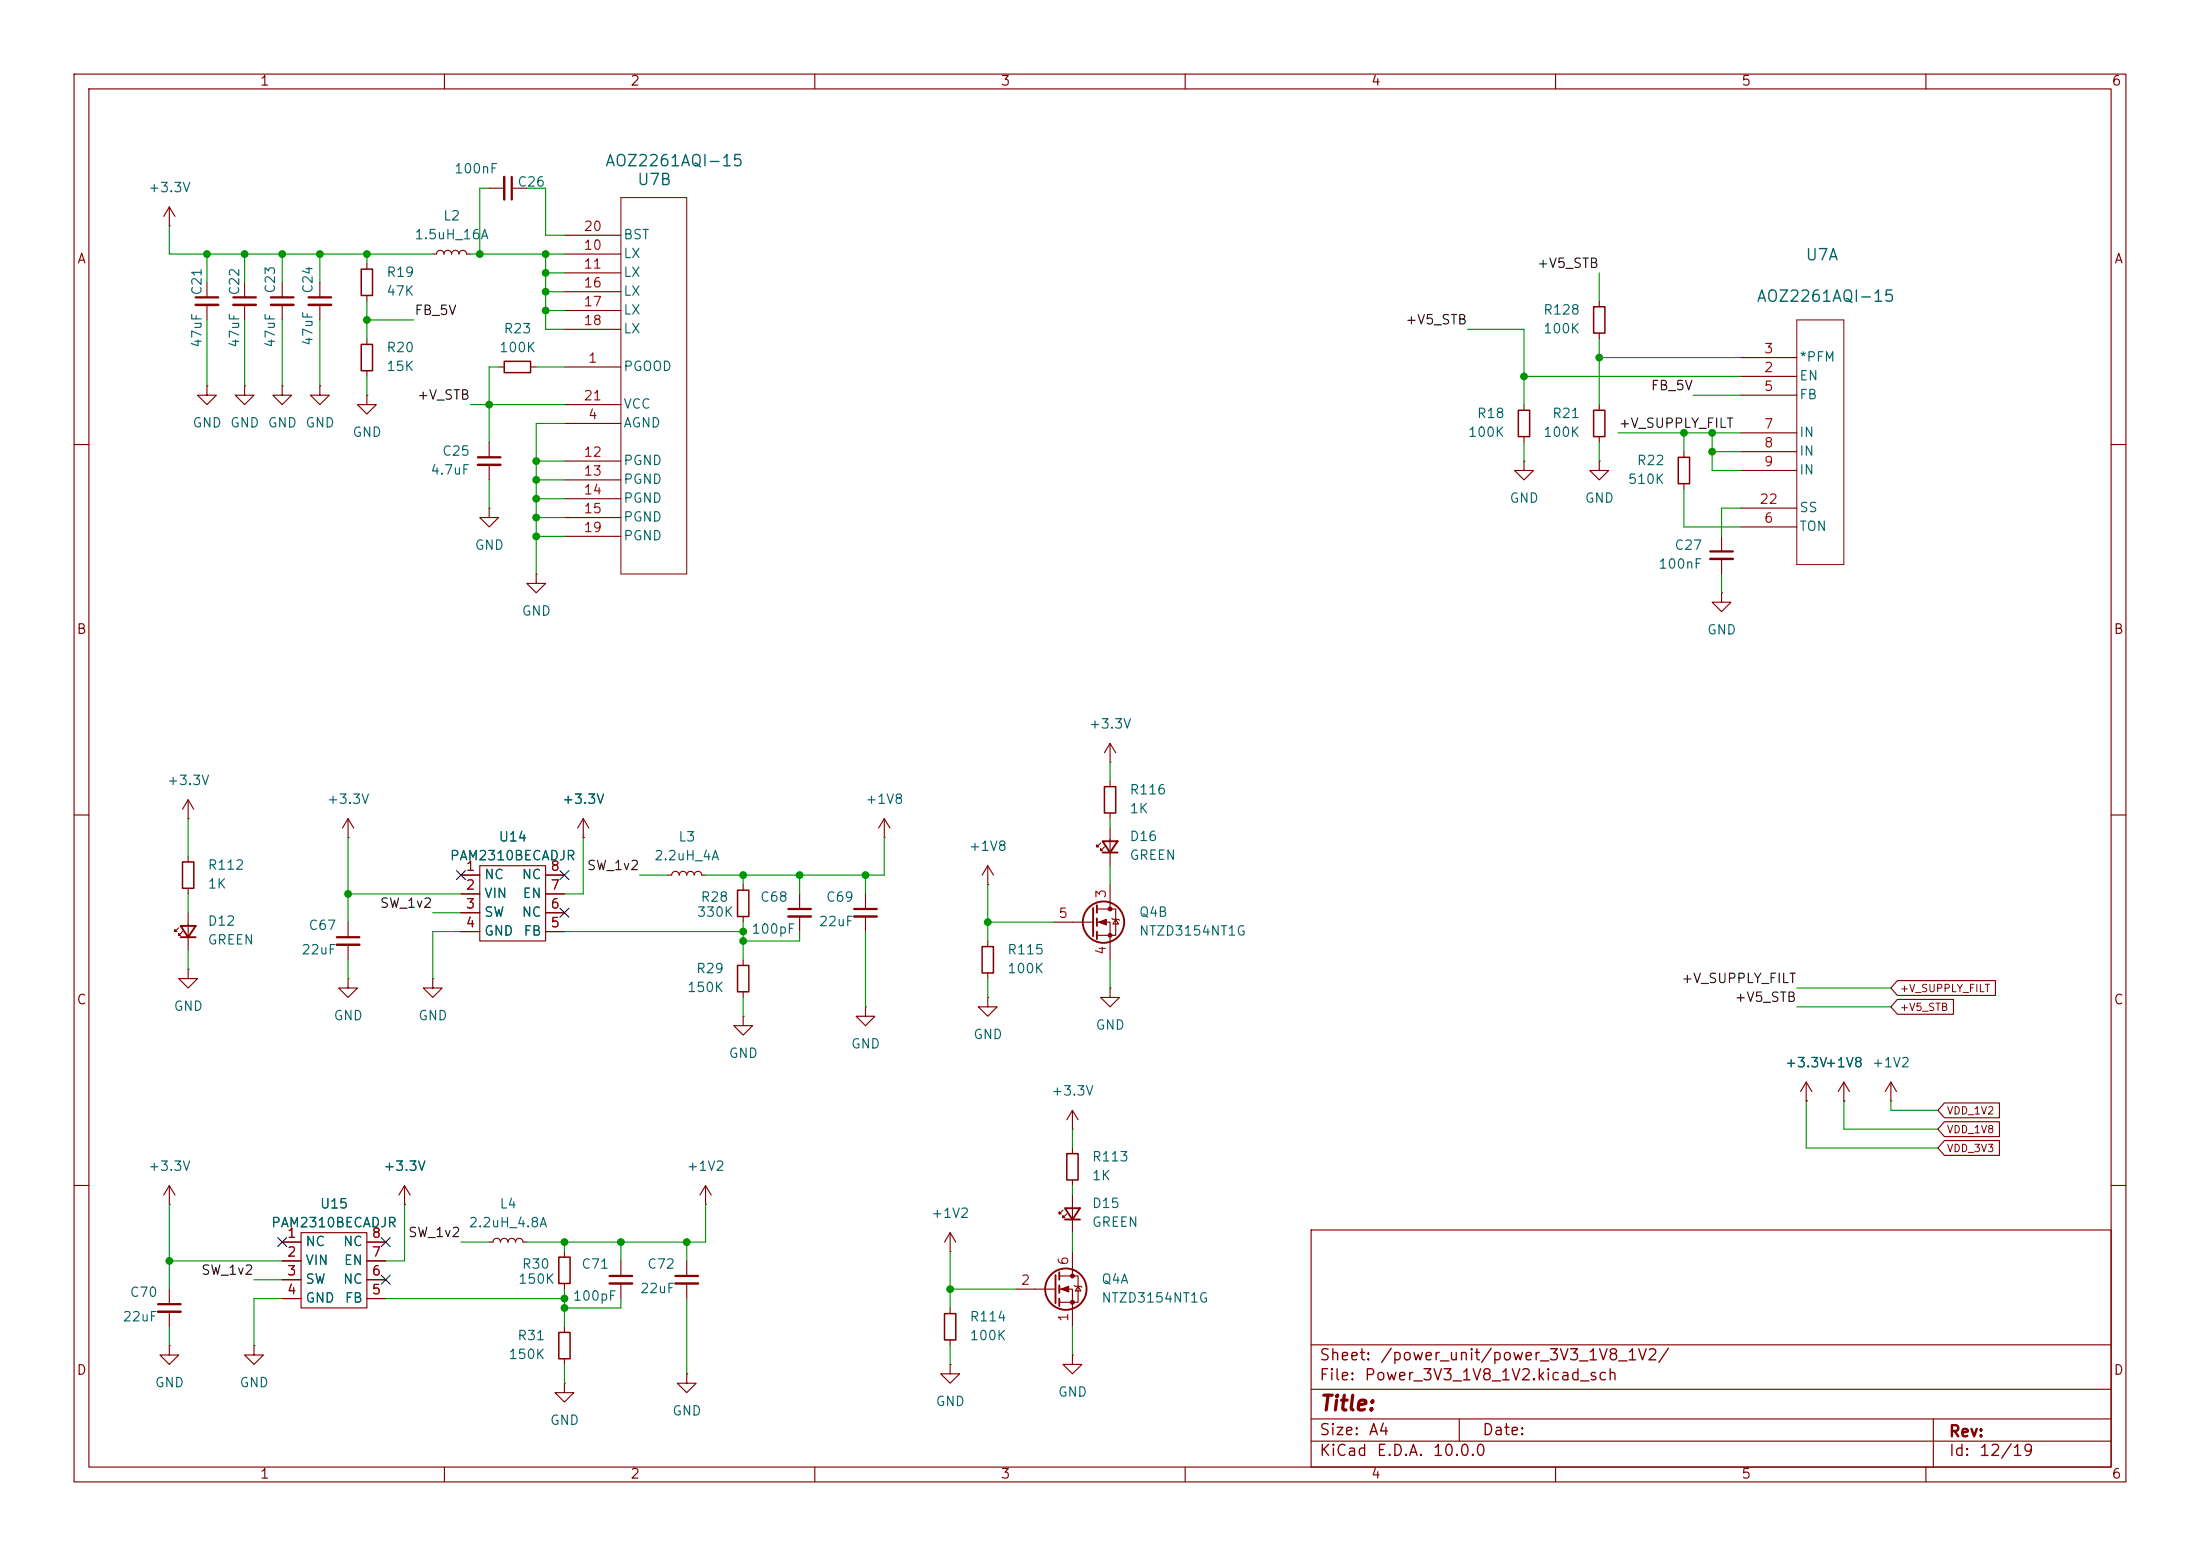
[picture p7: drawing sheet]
<svg xmlns="http://www.w3.org/2000/svg" width="297mm" height="210mm" viewBox="0 0 297 210" stroke-linecap="round" stroke-linejoin="round" font-family="sans-serif">
<g fill="none" stroke="#840000" stroke-width=".15">
<path d="M10 10h277v190h-277zM12 12h273v186h-273zM60 10v2M110 10v2M160 10v2M210 10v2M260 10v2M22.9 30.5h.1M22.9 27.9v2.6M22.9 27.9l-.8 1.3M22.9 27.9l.7 1.3M27.9 38.1v2"/>
<path d="M33 38.1v2M38.1 38.1v2M43.2 38.1v2M49.5 35.6v.7M49.5 39.9v.7M58.4 34.3h.5a.51 .51 0 0 1 .5-.5 .51 .51 0 0 1 .5 .5 .51 .51 0 0 1 .6-.5 .51 .51 0 0 1 .5 .5 .51 .51 0 0 1 .5-.5 .51 .51 0 0 1 .5 .5 .51 .51 0 0 1 .5-.5 .51 .51 0 0 1 .5 .5h.5M66 25.4h2.1M69.1 25.4h2M76.2 34.3h7.6M76.2 36.8h7.6M76.2 39.4h7.6M76.2 31.8h7.6"/>
<path d="M27.9 52.1v1.2h1.3l-1.3 1.3-1.2-1.3h1.2M27.9 52.1h.1M27.9 41.1v2.1M33 52.1v1.2h1.3l-1.3 1.3-1.3-1.3h1.3M33 52.1h.1M33 41.1v2.1M38.1 52.1v1.2h1.3l-1.3 1.3-1.3-1.3h1.3M38.1 52.1h.1M38.1 41.1v2.1M43.2 52.1v1.2h1.2l-1.2 1.3-1.3-1.3h1.3M43.2 52.1h.1M43.2 41.1v2.1"/>
<path d="M49.5 53.3v1.3h1.3l-1.3 1.3-1.2-1.3h1.2M49.5 53.3h.1M49.5 45.7v.8M49.5 50v.8M66 59.7v2M67.3 49.5h.8M71.6 49.5h.8M76.2 49.5h7.6M76.2 57.2h7.6M76.2 41.9h7.6M76.2 44.5h7.6M76.2 54.6h7.6"/>
<path d="M205.7 54.6v.8M205.7 58.9v.8M215.9 40.6v.8M215.9 45v.7M215.9 54.6v.8M215.9 58.9v.8M234.9 50.8h7.7M234.9 48.3h7.7M234.9 53.3h7.7M234.9 58.4h7.7M10 60h2M66 68.6v1.3h1.3l-1.3 1.2-1.2-1.2h1.2"/>
<path d="M66 68.6h.1M66 62.7v2.1M72.4 77.5v1.2h1.3l-1.3 1.3-1.3-1.3h1.3M72.4 77.5h.1M76.2 62.2h7.6M76.2 64.8h7.6M76.2 67.3h7.6M76.2 69.9h7.6M76.2 72.4h7.6M205.7 62.2v1.3h1.3l-1.3 1.3-1.2-1.3h1.2M205.7 62.2h.1M215.9 62.2v1.3h1.3l-1.3 1.3-1.3-1.3h1.3"/>
<path d="M215.9 62.2h.1M227.3 61v.7M227.3 65.3v.7M232.4 72.4v2M232.4 75.4v2.1M234.9 71.1h7.7M234.9 61h7.7M234.9 63.5h7.7M234.9 68.6h7.7M285 60h2M232.4 80v1.3h1.3l-1.3 1.3-1.3-1.3h1.3M232.4 80h.1"/>
<path d="M10 110h2M25.4 110.5h.1M25.4 108v2.5M25.4 115.6v.7M25.4 119.9v.8M25.4 108l-.8 1.2M25.4 108l.8 1.2M47 113h.1M47 110.5l-.8 1.3M47 110.5l.8 1.3M47 110.5v2.5M62.2 118.1h2.6"/>
<path d="M64.8 116.8h8.9v10.2h-8.9zM73.7 118.1h2.5M78.7 113h.1M78.7 110.5l-.7 1.3M78.7 110.5l.8 1.3M78.7 110.5v2.5M90.2 118.1h.5a.51 .51 0 0 1 .5-.5 .51 .51 0 0 1 .5 .5 .51 .51 0 0 1 .5-.5 .51 .51 0 0 1 .5 .5 .51 .51 0 0 1 .5-.5 .51 .51 0 0 1 .5 .5 .51 .51 0 0 1 .5-.5 .51 .51 0 0 1 .5 .5h.5M100.3 119.4v.7M119.4 113h.1M119.4 110.5l-.8 1.3M119.4 110.5l.7 1.3M119.4 110.5v2.5"/>
<path d="M133.3 119.4h.1M133.3 116.8l-.7 1.3M133.3 116.8l.8 1.3M133.3 116.8v2.6M148.6 113.8l-.5 .5v-.3v.3h.2M149.1 114.3l-.5 .5v-.2v.2h.2M149.9 102.9h.1M149.9 100.3v2.6M149.9 105.4v.8M149.9 109.7v.8M149.9 111.8v5M149.9 119.4v3.3"/>
<path d="M149.9 100.3l-.8 1.3M149.9 100.3l.7 1.3M285 110h2M24.1 125.2l-.5 .5v-.2v.2h.3M24.6 125.7l-.5 .5v-.2v.2h.3M25.4 130.8v1.3h-1.3l1.3 1.3 1.3-1.3h-1.3M25.4 130.8h.1M25.4 123.2v5.1M47 132.1v1.3h1.3l-1.3 1.2-1.3-1.2h1.3M47 132.1h.1M47 124.5v2M47 127.5v2"/>
<path d="M58.4 132.1v1.3h1.3l-1.3 1.2-1.3-1.2h1.3M58.4 132.1h.1M62.2 120.7h2.6M62.2 123.2h2.6M62.2 125.7h2.6M73.7 120.7h2.5M73.7 123.2h2.5M73.7 125.7h2.5M100.3 137.2v1.2h-1.2l1.2 1.3 1.3-1.3h-1.3M100.3 137.2h.1M100.3 123.7v.8M100.3 129.5v.8"/>
<path d="M100.3 133.9v.7M107.9 120.7v2M107.9 123.7v2M116.8 135.9v1.3h-1.2l1.2 1.2 1.3-1.2h-1.3M116.8 135.9h.1M116.8 120.7v2M116.8 123.7v2M133.3 134.6v1.3h-1.2l1.2 1.3 1.3-1.3h-1.3M133.3 134.6h.1M133.3 127v.8M133.3 131.3v.8M142.2 124.5h5.4"/>
<path d="M148.1 122.7h2.5v3.5h-2.5M148.1 124.5h1.8v5M149.9 133.4v1.2h-1.3l1.3 1.3 1.2-1.3h-1.2M149.9 133.4h.1M150.1 124l.1 .1h.8l.1 .1M150.6 124.1l.4 .6h-.8zM256.1 134.9h7.6v2h-7.6l-.8-1zM256.1 132.3h13.3v2.1h-13.3l-.8-1zM144.8 152.4h.1M144.8 149.9v2.5M144.8 154.9v.8M144.8 159.3v.7"/>
<path d="M144.8 149.9l-.8 1.2M144.8 149.9l.7 1.2M243.8 148.6h.1M243.8 146.1l-.7 1.2M243.8 146.1l.8 1.2M243.8 146.1v2.5M248.9 148.6h.1M248.9 146.1l-.7 1.2M248.9 146.1l.8 1.2M248.9 146.1v2.5M255.3 148.6h.1M255.3 146.1l-.8 1.2"/>
<path d="M255.3 146.1l.7 1.2M255.3 146.1v2.5M262.5 151.4h7.4v2h-7.4l-.9-1zM262.5 153.9h7.4v2h-7.4l-.9-1zM262.5 148.9h7.4v2h-7.4l-.9-1zM10 160h2M22.9 162.6h.1M22.9 160v2.6M22.9 174v2M22.9 177v2.1M22.9 160l-.8 1.3M22.9 160l.7 1.3"/>
<path d="M38.1 167.6h2.5M38.1 170.2h2.5M38.1 172.7h2.5M38.1 175.3h2.5M40.6 166.4h8.9v10.1h-8.9zM49.5 167.6h2.6M49.5 170.2h2.6M49.5 172.7h2.6M49.5 175.3h2.6M54.6 162.6h.1M54.6 160l-.8 1.3M54.6 160l.8 1.3"/>
<path d="M54.6 160v2.6M66 167.6h.5a.51 .51 0 0 1 .6-.5 .51 .51 0 0 1 .5 .5 .51 .51 0 0 1 .5-.5 .51 .51 0 0 1 .5 .5 .51 .51 0 0 1 .5-.5 .51 .51 0 0 1 .5 .5 .51 .51 0 0 1 .5-.5 .51 .51 0 0 1 .5 .5h.5M76.2 168.9v.8M76.2 173.2v.8M76.2 179.1v.7M83.8 170.2v2M83.8 173.2v2.1M92.7 170.2v2M92.7 173.2v2.1M95.2 162.6h.1M95.2 160l-.7 1.3M95.2 160l.8 1.3"/>
<path d="M95.2 160v2.6M128.3 168.9h.1M128.3 166.4v2.5M128.3 176.5v.8M128.3 166.4l-.8 1.2M128.3 166.4l.7 1.2M137.2 174h5.3M143 172.2h2.5v3.6h-2.5M143 174h1.8v5.1M143.5 163.3l-.5 .5v-.2v.2h.3M144 163.8l-.5 .5v-.2v.2h.3M144.8 161.3v5.1"/>
<path d="M144.8 168.9v3.3M145 173.5l.2 .1h.7l.1 .1M145.5 173.6l.4 .6h-.7zM177 166h108v32h-108zM285 160h2M22.9 181.6v1.3h1.2l-1.2 1.3-1.3-1.3h1.3M22.9 181.6h.1M34.3 181.6v1.3h1.3l-1.3 1.3-1.3-1.3h1.3M34.3 181.6h.1M60 198v2M76.2 186.7v1.3h-1.3l1.3 1.2 1.3-1.2h-1.3M76.2 186.7h.1"/>
<path d="M76.2 183.4v.8M92.7 185.4v1.3h-1.3l1.3 1.3 1.3-1.3h-1.3M92.7 185.4h.1M110 198v2M128.3 184.2v1.2h-1.3l1.3 1.3 1.2-1.3h-1.2M128.3 184.2h.1M128.3 180.8v.8M144.8 182.9v1.3h-1.3l1.3 1.2 1.2-1.2h-1.2M144.8 182.9h.1M160 198v2M177 194.5h108M177 191.5h108"/>
<path d="M177 187.5h108M177 181.5h108M197 191.5v3M210 198v2M260 198v2M261 191.5v6.5"/>
</g>
<g fill="none" stroke="#840000" stroke-width=".3">
<path d="M69.1 23.9v3M26.4 40.1h3.1M31.5 40.1h3M36.6 40.1h3M41.7 40.1h3M64.5 61.7h3.1M230.9 74.4h3M45.5 126.5h3M106.4 122.7h3.1M115.3 122.7h3.1M21.3 176h3.1M82.3 172.2h3"/>
<path d="M91.2 172.2h3"/>
</g>
<g fill="none" stroke="#840000" stroke-width=".33">
<path d="M68.1 23.9v3M26.4 41.1h3.1M31.5 41.1h3M36.6 41.1h3M41.7 41.1h3M64.5 62.7h3.1M230.9 75.4h3M45.5 127.5h3M106.4 123.7h3.1M115.3 123.7h3.1M21.3 177h3.1M82.3 173.2h3"/>
<path d="M91.2 173.2h3"/>
</g>
<g fill="none" stroke="#840000" stroke-width=".2">
<path d="M48.8 36.3h1.5v3.6h-1.5zM48.8 46.5h1.5v3.5h-1.5zM68.1 48.8h3.5v1.5h-3.5zM205 55.4h1.5v3.5h-1.5zM215.1 55.4h1.6v3.5h-1.6zM215.1 41.4h1.6v3.6h-1.6zM226.6 61.7h1.5v3.6h-1.5zM24.6 116.3h1.6v3.6h-1.6zM149.1 106.2h1.5v3.5h-1.5zM99.6 130.3h1.5v3.6h-1.5zM99.6 120.1h1.5v3.6h-1.5zM132.6 127.8h1.5v3.5h-1.5z"/>
<path d="M144 155.7h1.5v3.6h-1.5zM75.4 179.8h1.6v3.6h-1.6zM75.4 169.7h1.6v3.5h-1.6zM127.5 177.3h1.5v3.5h-1.5z"/>
</g>
<g fill="none" stroke="#840000" stroke-width=".25">
<path d="M148.8 113.5h2.1l-1 1.6zM148.8 115.1h2.1M24.4 125h2l-1 1.5zM24.4 126.5h2M147.6 122.6v3.8M148.1 122.2v1M148.1 124v1M148.1 125.7v1M142.5 172.1v3.8M143 171.7v1M143 173.5v1M143 175.3v1"/>
<path d="M143.8 163.1h2l-1 1.5zM143.8 164.6h2"/>
<circle cx="149" cy="124.5" r="2.79"/>
<circle cx="143.9" cy="174" r="2.79"/>
</g>
<path d="M83.8 26.7h8.9v50.8h-8.9zM242.6 43.2h6.3v33h-6.3z" fill="none" stroke="#840000" stroke-width=".14"/>
<g fill="#840000" stroke="#840000" stroke-width=".15">
<path d="M148.3 124.5l1.1-.4v.7z"/>
<path d="M143.3 174l1-.4v.8z"/>
<circle cx="149.9" cy="122.7" r=".25"/>
<circle cx="149.9" cy="126.2" r=".25"/>
<circle cx="144.8" cy="172.2" r=".25"/>
<circle cx="144.8" cy="175.8" r=".25"/>
</g>
<g fill="none" stroke="#009600" stroke-width=".15">
<path d="M22.9 30.5v3.8h35.5M27.9 34.3v3.8M33 34.3v3.8M38.1 34.3v3.8M43.2 34.3v3.8M49.5 34.3v1.3M63.5 34.3h12.7M66 25.4h-1.2v8.9M71.1 25.4h2.6v6.4h2.5M73.7 34.3v10.2h2.5M73.7 39.4h2.5M73.7 36.8h2.5"/>
<path d="M215.9 36.8v3.8M27.9 43.2v8.9M33 43.2v8.9M38.1 43.2v8.9M43.2 43.2v8.9M49.5 43.2h6.4M49.5 40.6v5.1M49.5 50.8v2.5M63.5 54.6h12.7M67.3 49.5h-1.3v10.2M72.4 49.5h3.8M73.7 41.9h2.5"/>
<path d="M76.2 57.2h-3.8v20.3M198.1 44.5h7.6v10.1M205.7 50.8h29.2M205.7 59.7v2.5M215.9 45.7v8.9M215.9 59.7v2.5M215.9 48.3h19M218.4 58.4h16.5M227.3 58.4v2.6M228.6 53.3h6.3M231.1 58.4v5.1h3.8M66 64.8v3.8"/>
<path d="M72.4 64.8h3.8M72.4 67.3h3.8M72.4 69.9h3.8M72.4 62.2h3.8M72.4 72.4h3.8M227.3 66v5.1h7.6M231.1 61h3.8M232.4 77.5v2.5M234.9 68.6h-2.5v3.8M25.4 110.5v5.1M47 113v11.5M78.7 113v7.7h-2.5"/>
<path d="M86.4 118.1h3.8M100.3 118.1v1.3M107.9 118.1v2.6M116.8 118.1v2.6M119.4 113v5.1h-24.2M133.3 119.4v7.6M149.9 102.9v2.5M149.9 110.5v1.3M149.9 116.8v2.6M25.4 120.7v2.5M25.4 128.3v2.5M47 120.7h15.2"/>
<path d="M47 129.5v2.6M58.4 123.2h3.8M62.2 125.7h-3.8v6.4M76.2 125.7h24.1M100.3 124.5v5M100.3 134.6v2.6M107.9 125.7v1.3h-7.6M116.8 125.7v10.2M133.3 132.1v2.5M133.3 124.5h8.9M149.9 129.5v3.9M242.6 133.4h12.7"/>
<path d="M242.6 135.9h12.7M144.8 152.4v2.5M243.8 148.6v6.3h17.8M248.9 148.6v3.8h12.7M255.3 148.6v1.3h6.3M22.9 162.6v11.4M22.9 179.1v2.5M22.9 170.2h15.2M34.3 172.7h3.8M38.1 175.3h-3.8v6.3M52.1 175.3h24.1M54.6 162.6v7.6h-2.5"/>
<path d="M62.2 167.6h3.8M76.2 167.6v1.3M76.2 174v5.1M83.8 175.3v1.2h-7.6M83.8 167.6v2.6M92.7 167.6v2.6M92.7 175.3v10.1M95.2 162.6v5h-24.1M128.3 174h8.9M128.3 168.9v7.6M144.8 160v1.3M144.8 166.4v2.5"/>
<path d="M144.8 179.1v3.8M76.2 184.2v2.5M128.3 181.6v2.6"/>
</g>
<path d="M61.6 117.5l1.2 1.2M62.8 117.5l-1.2 1.2M75.6 117.5l1.2 1.2M76.8 117.5l-1.2 1.2M75.6 122.6l1.2 1.2M76.8 122.6l-1.2 1.2M37.5 167l1.2 1.2M38.7 167l-1.2 1.2M51.5 167l1.2 1.2M51.5 172.1l1.2 1.2M52.7 167l-1.2 1.2M52.7 172.1l-1.2 1.2" fill="none" stroke="#000084" stroke-width=".15"/>
<g fill="#009600" stroke="#009600" stroke-width=".14">
<circle cx="66" cy="54.6" r=".46"/>
<circle cx="72.4" cy="69.9" r=".46"/>
<circle cx="72.4" cy="67.3" r=".46"/>
<circle cx="72.4" cy="64.8" r=".46"/>
<circle cx="49.5" cy="34.3" r=".46"/>
<circle cx="43.2" cy="34.3" r=".46"/>
<circle cx="27.9" cy="34.3" r=".46"/>
<circle cx="33" cy="34.3" r=".46"/>
<circle cx="38.1" cy="34.3" r=".46"/>
<circle cx="73.7" cy="39.4" r=".46"/>
<circle cx="73.7" cy="41.9" r=".46"/>
<circle cx="49.5" cy="43.2" r=".46"/>
<circle cx="73.7" cy="36.8" r=".46"/>
<circle cx="73.7" cy="34.3" r=".46"/>
<circle cx="64.8" cy="34.3" r=".46"/>
<circle cx="72.4" cy="62.2" r=".46"/>
<circle cx="72.4" cy="72.4" r=".46"/>
<circle cx="76.2" cy="176.5" r=".46"/>
<circle cx="22.9" cy="170.2" r=".46"/>
<circle cx="47" cy="120.7" r=".46"/>
<circle cx="76.2" cy="175.3" r=".46"/>
<circle cx="100.3" cy="127" r=".46"/>
<circle cx="100.3" cy="118.1" r=".46"/>
<circle cx="92.7" cy="167.6" r=".46"/>
<circle cx="83.8" cy="167.6" r=".46"/>
<circle cx="76.2" cy="167.6" r=".46"/>
<circle cx="107.9" cy="118.1" r=".46"/>
<circle cx="116.8" cy="118.1" r=".46"/>
<circle cx="100.3" cy="125.7" r=".46"/>
<circle cx="133.3" cy="124.5" r=".46"/>
<circle cx="128.3" cy="174" r=".46"/>
<circle cx="205.7" cy="50.8" r=".46"/>
<circle cx="227.3" cy="58.4" r=".46"/>
<circle cx="231.1" cy="58.4" r=".46"/>
<circle cx="231.1" cy="61" r=".46"/>
<circle cx="215.9" cy="48.3" r=".46"/>
</g>
<text font-size="2" fill="#840000" x="178" y="190.9">Title:</text>
<g font-size="1.5" fill="#006464">
<text x="81.6" y="22.8">AOZ2261AQI-15</text>
<text x="85.9" y="25.4">U7B</text>
<text x="243.6" y="35.5">U7A</text>
<text x="237" y="41.1">AOZ2261AQI-15</text>
</g>
<g font-size="1.5" fill="#840000">
<text x="178" y="184">Sheet:</text>
<text x="186.2" y="184">/power_unit/power_3V3_1V8_1V2/</text>
<text x="178" y="186.7">File:</text>
<text x="184.1" y="186.7">Power_3V3_1V8_1V2.kicad_sch</text>
<text x="178" y="196.9">KiCad</text>
<text x="178" y="194.1">Size:</text>
<text x="184.7" y="194.1">A4</text>
<text x="185.7" y="196.9">E.D.A.</text>
<text x="193.3" y="196.9">10.0.0</text>
<text x="200" y="194.1">Date:</text>
<text x="263" y="194.3">Rev:</text>
<text x="263" y="196.9">Id:</text>
<text x="267.1" y="196.9">12/19</text>
</g>
<g font-size="1.3" fill="#840000">
<text x="35" y="11.9">1</text>
<text x="85" y="11.9">2</text>
<text x="135" y="11.9">3</text>
<text x="185" y="11.9">4</text>
<text x="235" y="11.9">5</text>
<text x="285" y="11.9">6</text>
<text x="10.3" y="35.9">A</text>
<text x="285.3" y="35.9">A</text>
<text x="10.3" y="85.9">B</text>
<text x="285.3" y="85.9">B</text>
<text x="10.3" y="135.9">C</text>
<text x="285.3" y="135.9">C</text>
<text x="10.3" y="185.9">D</text>
<text x="285.3" y="185.9">D</text>
<text x="35" y="199.9">1</text>
<text x="85" y="199.9">2</text>
<text x="135" y="199.9">3</text>
<text x="185" y="199.9">4</text>
<text x="235" y="199.9">5</text>
<text x="285" y="199.9">6</text>
</g>
<g font-size="1.3" fill="#006464">
<text x="61.2" y="23.7">100nF</text>
<text x="19.9" y="26.3">+3.3V</text>
<text x="69.8" y="25.5">C26</text>
<text x="55.9" y="32.6">1.5uH_16A</text>
<text x="59.7" y="30.1">L2</text>
<text x="84.1" y="35.2">LX</text>
<text x="84.1" y="32.6">BST</text>
<text x="27.5" y="40" transform="rotate(-90 27.5 40)">C21</text>
<text x="32.6" y="40" transform="rotate(-90 32.6 40)">C22</text>
<text x="37.4" y="39.7" transform="rotate(-90 37.4 39.7)">C23</text>
<text x="42.5" y="39.7" transform="rotate(-90 42.5 39.7)">C24</text>
<text x="52.1" y="37.7">R19</text>
<text x="52.1" y="40.2">47K</text>
<text x="84.1" y="37.7">LX</text>
<text x="84.1" y="40.2">LX</text>
<text x="27.5" y="47" transform="rotate(-90 27.5 47)">47uF</text>
<text x="32.6" y="47" transform="rotate(-90 32.6 47)">47uF</text>
<text x="37.4" y="47" transform="rotate(-90 37.4 47)">47uF</text>
<text x="42.5" y="46.8" transform="rotate(-90 42.5 46.8)">47uF</text>
<text x="52.1" y="47.9">R20</text>
<text x="67.3" y="47.9">100K</text>
<text x="67.9" y="45.3">R23</text>
<text x="84.1" y="42.8">LX</text>
<text x="84.1" y="45.3">LX</text>
<text x="208.2" y="42.8">R128</text>
<text x="208.2" y="45.3">100K</text>
<text x="52.1" y="50.4">15K</text>
<text x="84.1" y="50.4">PGOOD</text>
<text x="242.8" y="51.7">EN</text>
<text x="242.8" y="49.1">*PFM</text>
<text x="25.9" y="58">GND</text>
<text x="31" y="58">GND</text>
<text x="36.1" y="58">GND</text>
<text x="41.1" y="58">GND</text>
<text x="47.5" y="59.3">GND</text>
<text x="84.1" y="58">AGND</text>
<text x="84.1" y="55.5">VCC</text>
<text x="198.1" y="59.3">100K</text>
<text x="199.3" y="56.7">R18</text>
<text x="208.2" y="59.3">100K</text>
<text x="209.5" y="56.7">R21</text>
<text x="242.8" y="54.2">FB</text>
<text x="242.8" y="59.3">IN</text>
<text x="58" y="64.4">4.7uF</text>
<text x="59.6" y="61.8">C25</text>
<text x="84.1" y="63.1">PGND</text>
<text x="84.1" y="65.6">PGND</text>
<text x="219.7" y="65.6">510K</text>
<text x="220.9" y="63.1">R22</text>
<text x="242.8" y="61.8">IN</text>
<text x="242.8" y="64.4">IN</text>
<text x="84.1" y="68.2">PGND</text>
<text x="84.1" y="70.7">PGND</text>
<text x="203.7" y="68.2">GND</text>
<text x="213.9" y="68.2">GND</text>
<text x="242.8" y="72">TON</text>
<text x="242.8" y="69.4">SS</text>
<text x="64" y="74.5">GND</text>
<text x="84.1" y="73.3">PGND</text>
<text x="223.8" y="77.1">100nF</text>
<text x="226" y="74.5">C27</text>
<text x="70.4" y="83.4">GND</text>
<text x="230.4" y="86">GND</text>
<text x="146.9" y="98.7">+3.3V</text>
<text x="22.5" y="106.3">+3.3V</text>
<text x="152.4" y="107.5">R116</text>
<text x="44" y="108.8">+3.3V</text>
<text x="67.2" y="113.9">U14</text>
<text x="75.8" y="108.8">+3.3V</text>
<text x="91.5" y="113.9">L3</text>
<text x="116.7" y="108.8">+1V8</text>
<text x="152.4" y="110.1">1K</text>
<text x="152.4" y="113.8">D16</text>
<text x="27.9" y="117.7">R112</text>
<text x="60.6" y="116.4">PAM2310BECADJR</text>
<text x="65.3" y="119">NC</text>
<text x="70.3" y="119">NC</text>
<text x="88.2" y="116.4">2.2uH_4A</text>
<text x="130.7" y="115.2">+1V8</text>
<text x="152.4" y="116.4">GREEN</text>
<text x="27.9" y="120.2">1K</text>
<text x="27.9" y="125.3">D12</text>
<text x="41.6" y="125.8">C67</text>
<text x="65.3" y="121.5">VIN</text>
<text x="65.3" y="124.1">SW</text>
<text x="70.3" y="124.1">NC</text>
<text x="70.5" y="121.5">EN</text>
<text x="94" y="124.1">330K</text>
<text x="94.5" y="122">R28</text>
<text x="102.5" y="122">C68</text>
<text x="110.4" y="125.3">22uF</text>
<text x="111.4" y="122">C69</text>
<text x="153.7" y="124.1">Q4B</text>
<text x="27.9" y="127.8">GREEN</text>
<text x="40.6" y="129.1">22uF</text>
<text x="65.3" y="126.6">GND</text>
<text x="70.6" y="126.6">FB</text>
<text x="93.9" y="131.7">R29</text>
<text x="101.4" y="126.3">100pF</text>
<text x="135.9" y="129.1">R115</text>
<text x="135.9" y="131.7">100K</text>
<text x="153.7" y="126.6">NTZD3154NT1G</text>
<text x="23.4" y="136.8">GND</text>
<text x="92.7" y="134.2">150K</text>
<text x="45" y="138">GND</text>
<text x="56.4" y="138">GND</text>
<text x="98.3" y="143.1">GND</text>
<text x="114.8" y="141.8">GND</text>
<text x="131.3" y="140.6">GND</text>
<text x="147.8" y="139.3">GND</text>
<text x="141.8" y="148.2">+3.3V</text>
<text x="240.9" y="144.4">+3.3V+1V8</text>
<text x="252.6" y="144.4">+1V2</text>
<text x="19.9" y="158.3">+3.3V</text>
<text x="51.7" y="158.3">+3.3V</text>
<text x="92.6" y="158.3">+1V2</text>
<text x="147.3" y="157.1">R113</text>
<text x="147.3" y="159.6">1K</text>
<text x="36.5" y="166">PAM2310BECADJR</text>
<text x="43.1" y="163.4">U15</text>
<text x="63.2" y="166">2.2uH_4.8A</text>
<text x="67.4" y="163.4">L4</text>
<text x="125.6" y="164.7">+1V2</text>
<text x="147.3" y="165.9">GREEN</text>
<text x="147.3" y="163.4">D15</text>
<text x="41.1" y="168.5">NC</text>
<text x="41.1" y="171">VIN</text>
<text x="41.1" y="173.6">SW</text>
<text x="46.2" y="173.6">NC</text>
<text x="46.2" y="168.5">NC</text>
<text x="46.3" y="171">EN</text>
<text x="69.9" y="173.6">150K</text>
<text x="70.4" y="171.6">R30</text>
<text x="78.4" y="171.6">C71</text>
<text x="87.3" y="171.6">C72</text>
<text x="148.6" y="173.6">Q4A</text>
<text x="16.5" y="178.7">22uF</text>
<text x="17.4" y="175.4">C70</text>
<text x="41.1" y="176.1">GND</text>
<text x="46.5" y="176.1">FB</text>
<text x="77.2" y="175.9">100pF</text>
<text x="86.3" y="174.9">22uF</text>
<text x="130.8" y="178.7">R114</text>
<text x="148.6" y="176.1">NTZD3154NT1G</text>
<text x="68.5" y="183.7">150K</text>
<text x="69.8" y="181.2">R31</text>
<text x="130.8" y="181.2">100K</text>
<text x="20.8" y="187.6">GND</text>
<text x="32.3" y="187.6">GND</text>
<text x="90.7" y="191.4">GND</text>
<text x="126.2" y="190.1">GND</text>
<text x="142.7" y="188.8">GND</text>
<text x="74.2" y="192.6">GND</text>
</g>
<g font-size="1.3" fill="#a90000">
<text x="78.7" y="34">10</text>
<text x="78.7" y="31.5">20</text>
<text x="78.7" y="36.6">11</text>
<text x="78.7" y="39.1">16</text>
<text x="78.7" y="41.7">17</text>
<text x="78.7" y="44.2">18</text>
<text x="79.3" y="49.3">1</text>
<text x="238.1" y="50.5">2</text>
<text x="238.1" y="48">3</text>
<text x="238.1" y="53.1">5</text>
<text x="78.7" y="54.4">21</text>
<text x="79.3" y="56.9">4</text>
<text x="238.1" y="58.2">7</text>
<text x="78.7" y="62">12</text>
<text x="78.7" y="64.5">13</text>
<text x="238.1" y="60.7">8</text>
<text x="238.1" y="63.2">9</text>
<text x="78.7" y="67.1">14</text>
<text x="78.7" y="69.6">15</text>
<text x="237.4" y="68.3">22</text>
<text x="238.1" y="70.9">6</text>
<text x="78.7" y="72.1">19</text>
<text x="62.8" y="117.9">1</text>
<text x="74.2" y="117.9">8</text>
<text x="62.8" y="120.4">2</text>
<text x="62.8" y="122.9">3</text>
<text x="62.8" y="125.5">4</text>
<text x="74.2" y="125.5">5</text>
<text x="74.2" y="122.9">6</text>
<text x="74.2" y="120.4">7</text>
<text x="142.8" y="124.2">5</text>
<text x="149.6" y="121.4" transform="rotate(-90 149.6 121.4)">3</text>
<text x="149.6" y="129" transform="rotate(-90 149.6 129)">4</text>
<text x="38.7" y="167.4">1</text>
<text x="50.1" y="167.4">8</text>
<text x="38.7" y="169.9">2</text>
<text x="38.7" y="172.5">3</text>
<text x="50.1" y="172.5">6</text>
<text x="50.1" y="169.9">7</text>
<text x="137.7" y="173.7">2</text>
<text x="144.5" y="170.9" transform="rotate(-90 144.5 170.9)">6</text>
<text x="38.7" y="175">4</text>
<text x="50.1" y="175">5</text>
<text x="144.5" y="178.5" transform="rotate(-90 144.5 178.5)">1</text>
</g>
<g font-size="1.3" fill="#0f0f0f">
<text x="207.4" y="36.5">+V5_STB</text>
<text x="55.9" y="42.8">FB_5V</text>
<text x="189.6" y="44.1">+V5_STB</text>
<text x="222.8" y="53">FB_5V</text>
<text x="56.2" y="54.3">+V_STB</text>
<text x="218.4" y="58.1">+V_SUPPLY_FILT</text>
<text x="79.1" y="117.8">SW_1v2</text>
<text x="51.2" y="122.8">SW_1v2</text>
<text x="226.9" y="133">+V_SUPPLY_FILT</text>
<text x="234.1" y="135.5">+V5_STB</text>
<text x="55" y="167.3">SW_1v2</text>
<text x="27.1" y="172.4">SW_1v2</text>
</g>
<g font-size="1" fill="#840000">
<text x="256.4" y="136.7">+V5_STB</text>
<text x="256.4" y="134.2">+V_SUPPLY_FILT</text>
<text x="262.7" y="153.2">VDD_1V8</text>
<text x="262.7" y="155.7">VDD_3V3</text>
<text x="262.7" y="150.7">VDD_1V2</text>
</g>
</svg>
